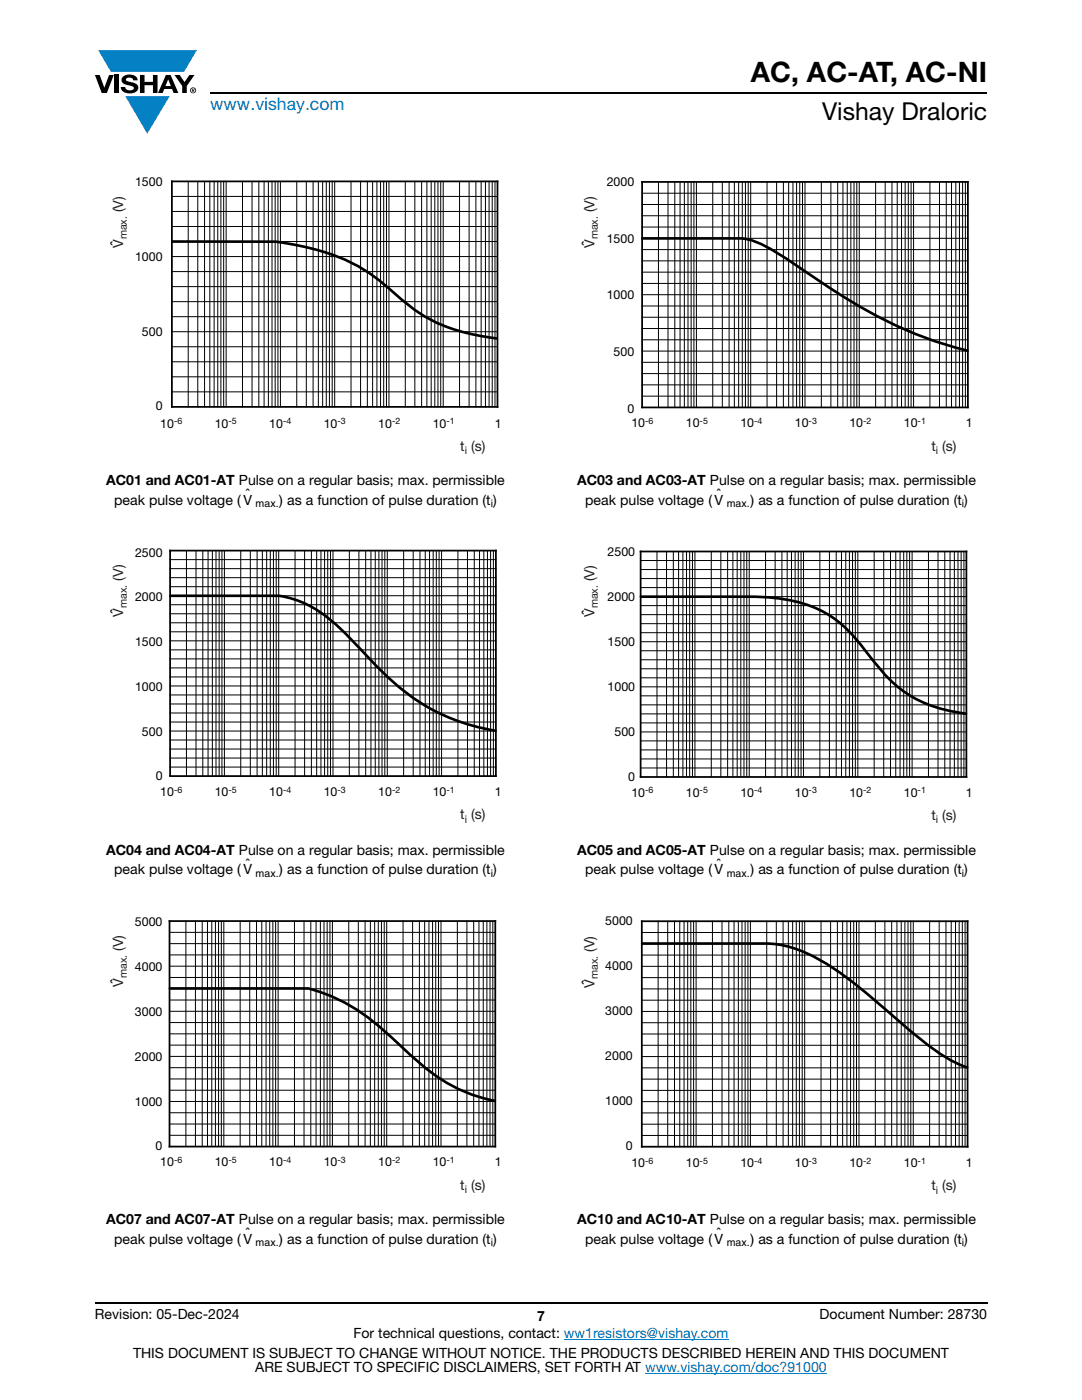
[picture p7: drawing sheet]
<svg xmlns="http://www.w3.org/2000/svg" width="216mm" height="279mm" viewBox="0 0 216 279" stroke-linecap="round" stroke-linejoin="round" font-family="sans-serif">
<g fill="#147fc3">
<path d="M19.6 10h19.7l-2.6 4.3h-1.1h-13.5z"/>
<path d="M25 19.2h8.9l-4.5 7.5z"/>
</g>
<g fill="#000">
<path d="M18.9 15h1l.9 2.5 1-2.5h.9l-1.4 3.6h-1zM22.9 15h.9v3.6h-.9zM24.6 15.3a2.1 2.1 0 0 1 2.8 .3l.1 .4h-.9a.79 .79 0 0 0-.7-.5 .79 .79 0 0 0-.8 .4l.3 .3 1 .2a1.08 1.08 0 0 1 1.2 1 1.08 1.08 0 0 1-1.1 1.2 1.73 1.73 0 0 1-2.4-1.2h.9a.96 .96 0 0 0 .8 .6 .96 .96 0 0 0 .9-.4 1.31 1.31 0 0 0-1.2-.6 1.03 1.03 0 0 1-1.1-.6 1.03 1.03 0 0 1 .2-1.1zM27.9 15h.9v1.3h1.7v-1.3h.9v3.6h-.9v-1.6h-1.7v1.6h-.9zM34.8 15h1.1l.9 1.4 1-1.4h1l-1.5 2.2v1.4h-.9v-1.4z"/>
<path d="M33.6 15.9l.5 1.3h-1.1zM33.1 15l-1.6 3.6h1l.3-.8h1.5l.3 .8h1l-1.6-3.6z"/>
<path d="M38.4 17.8h.2v.2h-.2zM38.3 17.7v.7h.1v-.3l.4 .3-.2-.3 .2-.2-.1-.2z"/>
<path d="M38.1 18a.46 .46 0 0 1 .9 0 .46 .46 0 0 1-.9 0zM37.9 18a.6 .6 0 0 0 1.2 0 .6 .6 0 0 0-1.2 0z"/>
</g>
<path d="M42 18.6h155M18.9 260h178.1" fill="none" stroke="#000" stroke-width=".36"/>
<path d="M112.5 267.3h32.9M128.7 274h36.3" fill="none" stroke="#007ec4" stroke-width=".2"/>
<g fill="none" stroke="#000" stroke-width=".2">
<path d="M34.3 39.2h65M37.6 36.2v45M39.5 36.2v45M40.8 36.2v45M41.9 36.2v45M42.7 36.2v45M43.4 36.2v45M44.1 36.2v45M44.6 36.2v45M45.1 36.2v45M48.4 36.2v45M50.3 36.2v45"/>
<path d="M51.6 36.2v45M52.7 36.2v45M53.6 36.2v45M54.3 36.2v45M54.9 36.2v45M55.5 36.2v45M56 36.2v45M59.2 36.2v45M61.1 36.2v45M62.5 36.2v45M63.5 36.2v45M64.4 36.2v45"/>
<path d="M65.1 36.2v45M65.7 36.2v45M66.3 36.2v45M66.8 36.2v45M70 36.2v45M71.9 36.2v45M73.3 36.2v45M74.4 36.2v45M75.2 36.2v45M75.9 36.2v45M76.6 36.2v45M77.1 36.2v45"/>
<path d="M77.6 36.2v45M80.9 36.2v45M82.8 36.2v45M84.1 36.2v45M85.2 36.2v45M86 36.2v45M86.8 36.2v45M87.4 36.2v45M87.9 36.2v45M88.4 36.2v45M91.7 36.2v45M93.6 36.2v45"/>
<path d="M95 36.2v45M96 36.2v45M96.9 36.2v45M97.6 36.2v45M98.2 36.2v45M98.8 36.2v45M128.1 38.6h65M131.4 36.3v45M133.3 36.3v45M134.6 36.3v45M135.7 36.3v45M136.6 36.3v45"/>
<path d="M137.3 36.3v45M137.9 36.3v45M138.5 36.3v45M139 36.3v45M142.2 36.3v45M144.1 36.3v45M145.5 36.3v45M146.5 36.3v45M147.4 36.3v45M148.1 36.3v45M148.7 36.3v45M149.3 36.3v45"/>
<path d="M149.8 36.3v45M153.1 36.3v45M155 36.3v45M156.3 36.3v45M157.4 36.3v45M158.2 36.3v45M158.9 36.3v45M159.6 36.3v45M160.1 36.3v45M160.6 36.3v45M163.9 36.3v45M165.8 36.3v45"/>
<path d="M167.1 36.3v45M168.2 36.3v45M169.1 36.3v45M169.8 36.3v45M170.4 36.3v45M171 36.3v45M171.5 36.3v45M174.7 36.3v45M176.6 36.3v45M178 36.3v45M179 36.3v45M179.9 36.3v45"/>
<path d="M180.6 36.3v45M181.2 36.3v45M181.8 36.3v45M182.3 36.3v45M185.6 36.3v45M187.5 36.3v45M188.8 36.3v45M189.9 36.3v45M190.7 36.3v45M191.4 36.3v45M192.1 36.3v45M192.6 36.3v45"/>
<path d="M34.3 51.2h65M34.3 57.2h65M34.3 45.2h65M34.3 42.2h65M34.3 54.2h65M34.3 48.2h65M128.1 47.6h65M128.1 52.1h65M128.1 43.1h65M128.1 58.8h65M128.1 40.8h65M128.1 49.8h65"/>
<path d="M128.1 54.3h65M128.1 45.3h65M128.1 56.6h65M34.3 72.2h65M34.3 75.2h65M34.3 78.2h65M34.3 69.2h65M34.3 66.2h65M34.3 60.2h65M34.3 63.2h65M128.1 63.3h65M128.1 65.6h65"/>
<path d="M128.1 67.8h65M128.1 61.1h65M128.1 70.1h65M128.1 74.6h65M128.1 76.8h65M128.1 79.1h65M128.1 72.3h65M33.9 118.9h65M33.9 115.3h65M33.9 113.5h65M33.9 117.1h65M33.9 111.7h65"/>
<path d="M37.2 109.9v44.9M39.1 109.9v44.9M40.5 109.9v44.9M41.5 109.9v44.9M42.4 109.9v44.9M43.1 109.9v44.9M43.7 109.9v44.9M44.3 109.9v44.9M44.8 109.9v44.9M48 109.9v44.9M49.9 109.9v44.9M51.3 109.9v44.9"/>
<path d="M52.4 109.9v44.9M53.2 109.9v44.9M53.9 109.9v44.9M54.6 109.9v44.9M55.1 109.9v44.9M55.6 109.9v44.9M58.9 109.9v44.9M60.8 109.9v44.9M62.1 109.9v44.9M63.2 109.9v44.9M64 109.9v44.9M64.8 109.9v44.9"/>
<path d="M65.4 109.9v44.9M65.9 109.9v44.9M66.4 109.9v44.9M69.7 109.9v44.9M71.6 109.9v44.9M73 109.9v44.9M74 109.9v44.9M74.9 109.9v44.9M75.6 109.9v44.9M76.2 109.9v44.9M76.8 109.9v44.9M77.3 109.9v44.9"/>
<path d="M80.5 109.9v44.9M82.4 109.9v44.9M83.8 109.9v44.9M84.9 109.9v44.9M85.7 109.9v44.9M86.4 109.9v44.9M87.1 109.9v44.9M87.6 109.9v44.9M88.1 109.9v44.9M91.4 109.9v44.9M93.3 109.9v44.9M94.6 109.9v44.9"/>
<path d="M95.7 109.9v44.9M96.5 109.9v44.9M97.3 109.9v44.9M97.9 109.9v44.9M98.4 109.9v44.9M127.8 119.1h65M127.8 115.5h65M127.8 113.7h65M127.8 117.3h65M127.8 111.9h65M131.1 110.1v44.9M133 110.1v44.9"/>
<path d="M134.4 110.1v44.9M135.4 110.1v44.9M136.3 110.1v44.9M137 110.1v44.9M137.6 110.1v44.9M138.2 110.1v44.9M138.7 110.1v44.9M141.9 110.1v44.9M143.8 110.1v44.9M145.2 110.1v44.9M146.2 110.1v44.9M147.1 110.1v44.9"/>
<path d="M147.8 110.1v44.9M148.4 110.1v44.9M149 110.1v44.9M149.5 110.1v44.9M152.8 110.1v44.9M154.7 110.1v44.9M156 110.1v44.9M157.1 110.1v44.9M157.9 110.1v44.9M158.7 110.1v44.9M159.3 110.1v44.9M159.8 110.1v44.9"/>
<path d="M160.3 110.1v44.9M163.6 110.1v44.9M165.5 110.1v44.9M166.9 110.1v44.9M167.9 110.1v44.9M168.8 110.1v44.9M169.5 110.1v44.9M170.1 110.1v44.9M170.7 110.1v44.9M171.2 110.1v44.9M174.4 110.1v44.9M176.3 110.1v44.9"/>
<path d="M177.7 110.1v44.9M178.7 110.1v44.9M179.6 110.1v44.9M180.3 110.1v44.9M180.9 110.1v44.9M181.5 110.1v44.9M182 110.1v44.9M185.3 110.1v44.9M187.2 110.1v44.9M188.5 110.1v44.9M189.6 110.1v44.9M190.4 110.1v44.9"/>
<path d="M191.2 110.1v44.9M191.8 110.1v44.9M192.3 110.1v44.9M33.9 131.5h65M33.9 122.5h65M33.9 133.3h65M33.9 135.1h65M33.9 129.7h65M33.9 136.9h65M33.9 138.7h65M33.9 127.9h65M33.9 120.7h65"/>
<path d="M33.9 124.3h65M33.9 126.1h65M127.8 131.7h65M127.8 122.7h65M127.8 133.5h65M127.8 135.3h65M127.8 129.9h65M127.8 137.1h65M127.8 138.9h65M127.8 128.1h65M127.8 120.9h65M127.8 124.5h65"/>
<path d="M127.8 126.3h65M33.9 149.5h65M33.9 151.3h65M33.9 153.1h65M33.9 147.7h65M33.9 140.5h65M33.9 142.3h65M33.9 144.1h65M33.9 145.9h65M127.8 149.7h65M127.8 151.5h65M127.8 153.3h65"/>
<path d="M127.8 147.9h65M127.8 140.7h65M127.8 142.5h65M127.8 144.3h65M127.8 146.1h65M33.8 195.1h65M33.8 199.6h65M33.8 190.6h65M33.8 188.3h65M33.8 197.3h65M33.8 192.8h65M33.8 186.1h65"/>
<path d="M37.1 183.8v45M39 183.8v45M40.4 183.8v45M41.4 183.8v45M42.3 183.8v45M43 183.8v45M43.6 183.8v45M44.2 183.8v45M44.7 183.8v45M47.9 183.8v45M49.8 183.8v45M51.2 183.8v45"/>
<path d="M52.2 183.8v45M53.1 183.8v45M53.8 183.8v45M54.4 183.8v45M55 183.8v45M55.5 183.8v45M58.8 183.8v45M60.7 183.8v45M62 183.8v45M63.1 183.8v45M63.9 183.8v45M64.7 183.8v45"/>
<path d="M65.3 183.8v45M65.8 183.8v45M66.3 183.8v45M69.6 183.8v45M71.5 183.8v45M72.9 183.8v45M73.9 183.8v45M74.8 183.8v45M75.5 183.8v45M76.1 183.8v45M76.7 183.8v45M77.2 183.8v45"/>
<path d="M80.4 183.8v45M82.3 183.8v45M83.7 183.8v45M84.7 183.8v45M85.6 183.8v45M86.3 183.8v45M86.9 183.8v45M87.5 183.8v45M88 183.8v45M91.3 183.8v45M93.2 183.8v45M94.5 183.8v45"/>
<path d="M95.6 183.8v45M96.4 183.8v45M97.2 183.8v45M97.8 183.8v45M98.3 183.8v45M128.1 195.1h65M128.1 199.6h65M128.1 197.4h65M128.1 190.6h65M128.1 188.4h65M128.1 192.9h65M128.1 186.1h65"/>
<path d="M131.3 183.9v44.9M133.2 183.9v44.9M134.6 183.9v44.9M135.6 183.9v44.9M136.5 183.9v44.9M137.2 183.9v44.9M137.8 183.9v44.9M138.4 183.9v44.9M138.9 183.9v44.9M142.2 183.9v44.9M144.1 183.9v44.9M145.4 183.9v44.9"/>
<path d="M146.5 183.9v44.9M147.3 183.9v44.9M148.1 183.9v44.9M148.7 183.9v44.9M149.2 183.9v44.9M149.7 183.9v44.9M153 183.9v44.9M154.9 183.9v44.9M156.3 183.9v44.9M157.3 183.9v44.9M158.2 183.9v44.9M158.9 183.9v44.9"/>
<path d="M159.5 183.9v44.9M160.1 183.9v44.9M160.6 183.9v44.9M163.8 183.9v44.9M165.7 183.9v44.9M167.1 183.9v44.9M168.1 183.9v44.9M169 183.9v44.9M169.7 183.9v44.9M170.3 183.9v44.9M170.9 183.9v44.9M171.4 183.9v44.9"/>
<path d="M174.7 183.9v44.9M176.6 183.9v44.9M177.9 183.9v44.9M179 183.9v44.9M179.8 183.9v44.9M180.6 183.9v44.9M181.2 183.9v44.9M181.7 183.9v44.9M182.2 183.9v44.9M185.5 183.9v44.9M187.4 183.9v44.9M188.8 183.9v44.9"/>
<path d="M189.8 183.9v44.9M190.7 183.9v44.9M191.4 183.9v44.9M192 183.9v44.9M192.6 183.9v44.9M33.8 210.8h65M33.8 213.1h65M33.8 215.3h65M33.8 208.6h65M33.8 217.6h65M33.8 219.8h65M33.8 206.3h65"/>
<path d="M33.8 201.8h65M33.8 204.1h65M128.1 215.4h65M128.1 217.6h65M128.1 219.9h65M128.1 201.9h65M128.1 210.9h65M128.1 213.1h65M128.1 208.6h65M128.1 206.4h65M128.1 204.1h65M33.8 222.1h65"/>
<path d="M33.8 224.3h65M33.8 226.6h65M128.1 222.1h65M128.1 224.4h65M128.1 226.6h65"/>
</g>
<path d="M34.3 36.2h65v45h-65zM128.1 81.3v-45h65v45M128.1 81.3h65M33.9 154.8v-44.9h65v44.9M33.9 154.9h65M127.8 155v-44.9h65v44.9M127.8 155.1h65M33.8 183.8h65v45h-65zM128.1 228.8v-44.9h65v44.9M128.1 228.9h65" fill="none" stroke="#000" stroke-width=".35"/>
<path d="M34.3 48.2h20.8a46.6 46.6 0 0 1 16.8 5.2 79.9 79.9 0 0 1 9.9 7.7 30.4 30.4 0 0 0 14.5 6l2.9 .5M128.2 47.6h16.9a12.6 12.6 0 0 1 8.6 2l4.4 2.8a146.3 146.3 0 0 0 20.6 12.5 75.3 75.3 0 0 0 14.4 5.1M34 118.9h21.7a23 23 0 0 1 12.9 7.2 158 158 0 0 0 11.5 11.4 39 39 0 0 0 18.8 8.3M127.9 119.1h21.7a30 30 0 0 1 15.1 3.2 28.6 28.6 0 0 1 8.9 8.7 25.6 25.6 0 0 0 13.7 10.3l2.6 .7 2.9 .4M33.9 197.3h27.6a38.6 38.6 0 0 1 17.3 10.4 52.9 52.9 0 0 0 11.7 9.1 30.7 30.7 0 0 0 8.3 2.9M128.1 188.3h24.4a22.9 22.9 0 0 1 12 3.8 115.7 115.7 0 0 1 15.1 11.9l3.5 2.9a32.4 32.4 0 0 0 9.9 6.1" fill="none" stroke="#000" stroke-width=".53"/>
<text font-size="5.6" x="149.8" y="16.4">AC, AC-AT, AC-NI</text>
<text font-size="4.9" x="164" y="24">Vishay Draloric</text>
<text font-size="3.5" fill="#007ec4" x="42" y="21.9">www.vishay.com</text>
<g font-size="2.8" fill="#221d1e">
<text x="24.6" y="42.4" transform="rotate(-90 24.6 42.4)">(V)</text>
<text x="118.6" y="42.3" transform="rotate(-90 118.6 42.3)">(V)</text>
<text x="24.6" y="49.5" transform="rotate(-90 24.6 49.5)">Vˆ</text>
<text x="118.6" y="49.5" transform="rotate(-90 118.6 49.5)">Vˆ</text>
<text x="91.8" y="90">t (s)</text>
<text x="185.9" y="90">t (s)</text>
<text x="24.6" y="115.9" transform="rotate(-90 24.6 115.9)">(V)</text>
<text x="118.6" y="116" transform="rotate(-90 118.6 116)">(V)</text>
<text x="24.6" y="123" transform="rotate(-90 24.6 123)">Vˆ</text>
<text x="118.6" y="123.2" transform="rotate(-90 118.6 123.2)">Vˆ</text>
<text x="91.8" y="163.5">t (s)</text>
<text x="185.9" y="163.6">t (s)</text>
<text x="24.6" y="189.8" transform="rotate(-90 24.6 189.8)">(V)</text>
<text x="118.6" y="190" transform="rotate(-90 118.6 190)">(V)</text>
<text x="24.6" y="196.9" transform="rotate(-90 24.6 196.9)">Vˆ</text>
<text x="118.6" y="197.1" transform="rotate(-90 118.6 197.1)">Vˆ</text>
<text x="91.8" y="237.4">t (s)</text>
<text x="185.9" y="237.6">t (s)</text>
</g>
<g font-size="2.8">
<text x="21.2" y="96.8">AC01 and AC01-AT Pulse on a regular basis; max. permissible</text>
<text x="22.8" y="100.7">peak pulse voltage (V</text>
<text x="49" y="99.6">ˆ</text>
<text x="55.6" y="100.7">) as a function of pulse duration (t)</text>
<text x="115.2" y="96.8">AC03 and AC03-AT Pulse on a regular basis; max. permissible</text>
<text x="116.8" y="100.7">peak pulse voltage (V</text>
<text x="143" y="99.6">ˆ</text>
<text x="149.6" y="100.7">) as a function of pulse duration (t)</text>
<text x="21.2" y="170.6">AC04 and AC04-AT Pulse on a regular basis; max. permissible</text>
<text x="49" y="173.4">ˆ</text>
<text x="115.2" y="170.6">AC05 and AC05-AT Pulse on a regular basis; max. permissible</text>
<text x="143" y="173.4">ˆ</text>
<text x="22.8" y="174.5">peak pulse voltage (V</text>
<text x="55.6" y="174.5">) as a function of pulse duration (t)</text>
<text x="116.8" y="174.5">peak pulse voltage (V</text>
<text x="149.6" y="174.5">) as a function of pulse duration (t)</text>
<text x="21.2" y="244.3">AC07 and AC07-AT Pulse on a regular basis; max. permissible</text>
<text x="115.2" y="244.3">AC10 and AC10-AT Pulse on a regular basis; max. permissible</text>
<text x="22.8" y="248.2">peak pulse voltage (V</text>
<text x="49" y="247.1">ˆ</text>
<text x="55.6" y="248.2">) as a function of pulse duration (t)</text>
<text x="116.8" y="248.2">peak pulse voltage (V</text>
<text x="143" y="247.1">ˆ</text>
<text x="149.6" y="248.2">) as a function of pulse duration (t)</text>
<text x="18.9" y="263.3">Revision: 05-Dec-2024</text>
<text x="107.2" y="263.6">7</text>
<text x="163.6" y="263.3">Document Number: 28730</text>
<text x="70.5" y="267.1">For technical questions, contact: ww1resistors@vishay.com</text>
<text x="26.5" y="271">THIS DOCUMENT IS SUBJECT TO CHANGE WITHOUT NOTICE. THE PRODUCTS DESCRIBED HEREIN AND THIS DOCUMENT</text>
<text x="50.9" y="273.8">ARE SUBJECT TO SPECIFIC DISCLAIMERS, SET FORTH AT www.vishay.com/doc?91000</text>
</g>
<g font-size="2.5">
<text x="27" y="37.1">1500</text>
<text x="121.1" y="37.1">2000</text>
<text x="27" y="52">1000</text>
<text x="121.1" y="48.4">1500</text>
<text x="121.1" y="59.7">1000</text>
<text x="28.3" y="67">500</text>
<text x="122.4" y="71">500</text>
<text x="31.1" y="81.9">0</text>
<text x="125.2" y="82.4">0</text>
<text x="32" y="85.3">10</text>
<text x="42.9" y="85.3">10</text>
<text x="53.7" y="85.3">10</text>
<text x="64.6" y="85.3">10</text>
<text x="75.5" y="85.3">10</text>
<text x="86.3" y="85.3">10</text>
<text x="98.7" y="85.3">1</text>
<text x="126" y="85.3">10</text>
<text x="136.9" y="85.3">10</text>
<text x="147.7" y="85.3">10</text>
<text x="158.6" y="85.3">10</text>
<text x="169.5" y="85.3">10</text>
<text x="180.4" y="85.3">10</text>
<text x="192.7" y="85.3">1</text>
<text x="27" y="111.1">2500</text>
<text x="121.2" y="111">2500</text>
<text x="121.2" y="120">2000</text>
<text x="27" y="120">2000</text>
<text x="27" y="128.9">1500</text>
<text x="121.2" y="128.9">1500</text>
<text x="27" y="137.9">1000</text>
<text x="121.2" y="137.9">1000</text>
<text x="28.3" y="146.8">500</text>
<text x="122.6" y="146.9">500</text>
<text x="31.1" y="155.7">0</text>
<text x="125.4" y="155.8">0</text>
<text x="32" y="158.9">10</text>
<text x="42.9" y="158.9">10</text>
<text x="53.7" y="158.9">10</text>
<text x="64.6" y="158.9">10</text>
<text x="75.5" y="158.9">10</text>
<text x="86.3" y="158.9">10</text>
<text x="98.7" y="158.9">1</text>
<text x="126" y="159">10</text>
<text x="136.9" y="159">10</text>
<text x="147.7" y="159">10</text>
<text x="158.6" y="159">10</text>
<text x="169.5" y="159">10</text>
<text x="180.4" y="159">10</text>
<text x="192.7" y="159">1</text>
<text x="26.9" y="184.7">5000</text>
<text x="120.8" y="184.6">5000</text>
<text x="26.9" y="193.7">4000</text>
<text x="120.8" y="193.6">4000</text>
<text x="26.9" y="202.7">3000</text>
<text x="120.8" y="202.6">3000</text>
<text x="26.9" y="211.6">2000</text>
<text x="120.8" y="211.6">2000</text>
<text x="26.9" y="220.6">1000</text>
<text x="120.8" y="220.5">1000</text>
<text x="31" y="229.6">0</text>
<text x="32" y="232.8">10</text>
<text x="42.9" y="232.8">10</text>
<text x="53.7" y="232.8">10</text>
<text x="64.6" y="232.8">10</text>
<text x="75.5" y="232.8">10</text>
<text x="86.3" y="232.8">10</text>
<text x="98.7" y="232.8">1</text>
<text x="124.9" y="229.5">0</text>
<text x="126" y="232.9">10</text>
<text x="136.9" y="232.9">10</text>
<text x="147.7" y="232.9">10</text>
<text x="158.6" y="232.9">10</text>
<text x="169.5" y="232.9">10</text>
<text x="180.4" y="232.9">10</text>
<text x="192.7" y="232.9">1</text>
</g>
<g font-size="2.1" fill="#221d1e">
<text x="25.3" y="47.8" transform="rotate(-90 25.3 47.8)">max.</text>
<text x="119.3" y="47.8" transform="rotate(-90 119.3 47.8)">max.</text>
<text x="92.7" y="90.7">i</text>
<text x="186.7" y="90.7">i</text>
<text x="25.3" y="121.3" transform="rotate(-90 25.3 121.3)">max.</text>
<text x="119.3" y="121.4" transform="rotate(-90 119.3 121.4)">max.</text>
<text x="92.7" y="164.2">i</text>
<text x="186.7" y="164.3">i</text>
<text x="25.3" y="195.2" transform="rotate(-90 25.3 195.2)">max.</text>
<text x="119.3" y="195.4" transform="rotate(-90 119.3 195.4)">max.</text>
<text x="92.7" y="238.1">i</text>
<text x="186.7" y="238.3">i</text>
</g>
<g font-size="2.1">
<text x="51" y="101.2">max.</text>
<text x="97.9" y="101.2">i</text>
<text x="145" y="101.2">max.</text>
<text x="191.9" y="101.2">i</text>
<text x="51" y="175">max.</text>
<text x="97.9" y="175">i</text>
<text x="145" y="175">max.</text>
<text x="191.9" y="175">i</text>
<text x="51" y="248.7">max.</text>
<text x="97.9" y="248.7">i</text>
<text x="145" y="248.7">max.</text>
<text x="191.9" y="248.7">i</text>
</g>
<g font-size="1.8">
<text x="34.7" y="84.6">-6</text>
<text x="45.6" y="84.6">-5</text>
<text x="56.5" y="84.6">-4</text>
<text x="67.3" y="84.6">-3</text>
<text x="78.2" y="84.6">-2</text>
<text x="89.1" y="84.6">-1</text>
<text x="128.7" y="84.6">-6</text>
<text x="139.6" y="84.6">-5</text>
<text x="150.5" y="84.6">-4</text>
<text x="161.3" y="84.6">-3</text>
<text x="172.2" y="84.6">-2</text>
<text x="183.1" y="84.6">-1</text>
<text x="34.7" y="158.2">-6</text>
<text x="45.6" y="158.2">-5</text>
<text x="56.5" y="158.2">-4</text>
<text x="67.3" y="158.2">-3</text>
<text x="78.2" y="158.2">-2</text>
<text x="89.1" y="158.2">-1</text>
<text x="128.7" y="158.3">-6</text>
<text x="139.6" y="158.3">-5</text>
<text x="150.5" y="158.3">-4</text>
<text x="161.3" y="158.3">-3</text>
<text x="172.2" y="158.3">-2</text>
<text x="183.1" y="158.3">-1</text>
<text x="34.7" y="232.1">-6</text>
<text x="45.6" y="232.1">-5</text>
<text x="56.5" y="232.1">-4</text>
<text x="67.3" y="232.1">-3</text>
<text x="78.2" y="232.1">-2</text>
<text x="89.1" y="232.1">-1</text>
<text x="128.7" y="232.2">-6</text>
<text x="139.6" y="232.2">-5</text>
<text x="150.5" y="232.2">-4</text>
<text x="161.3" y="232.2">-3</text>
<text x="172.2" y="232.2">-2</text>
<text x="183.1" y="232.2">-1</text>
</g>
</svg>
